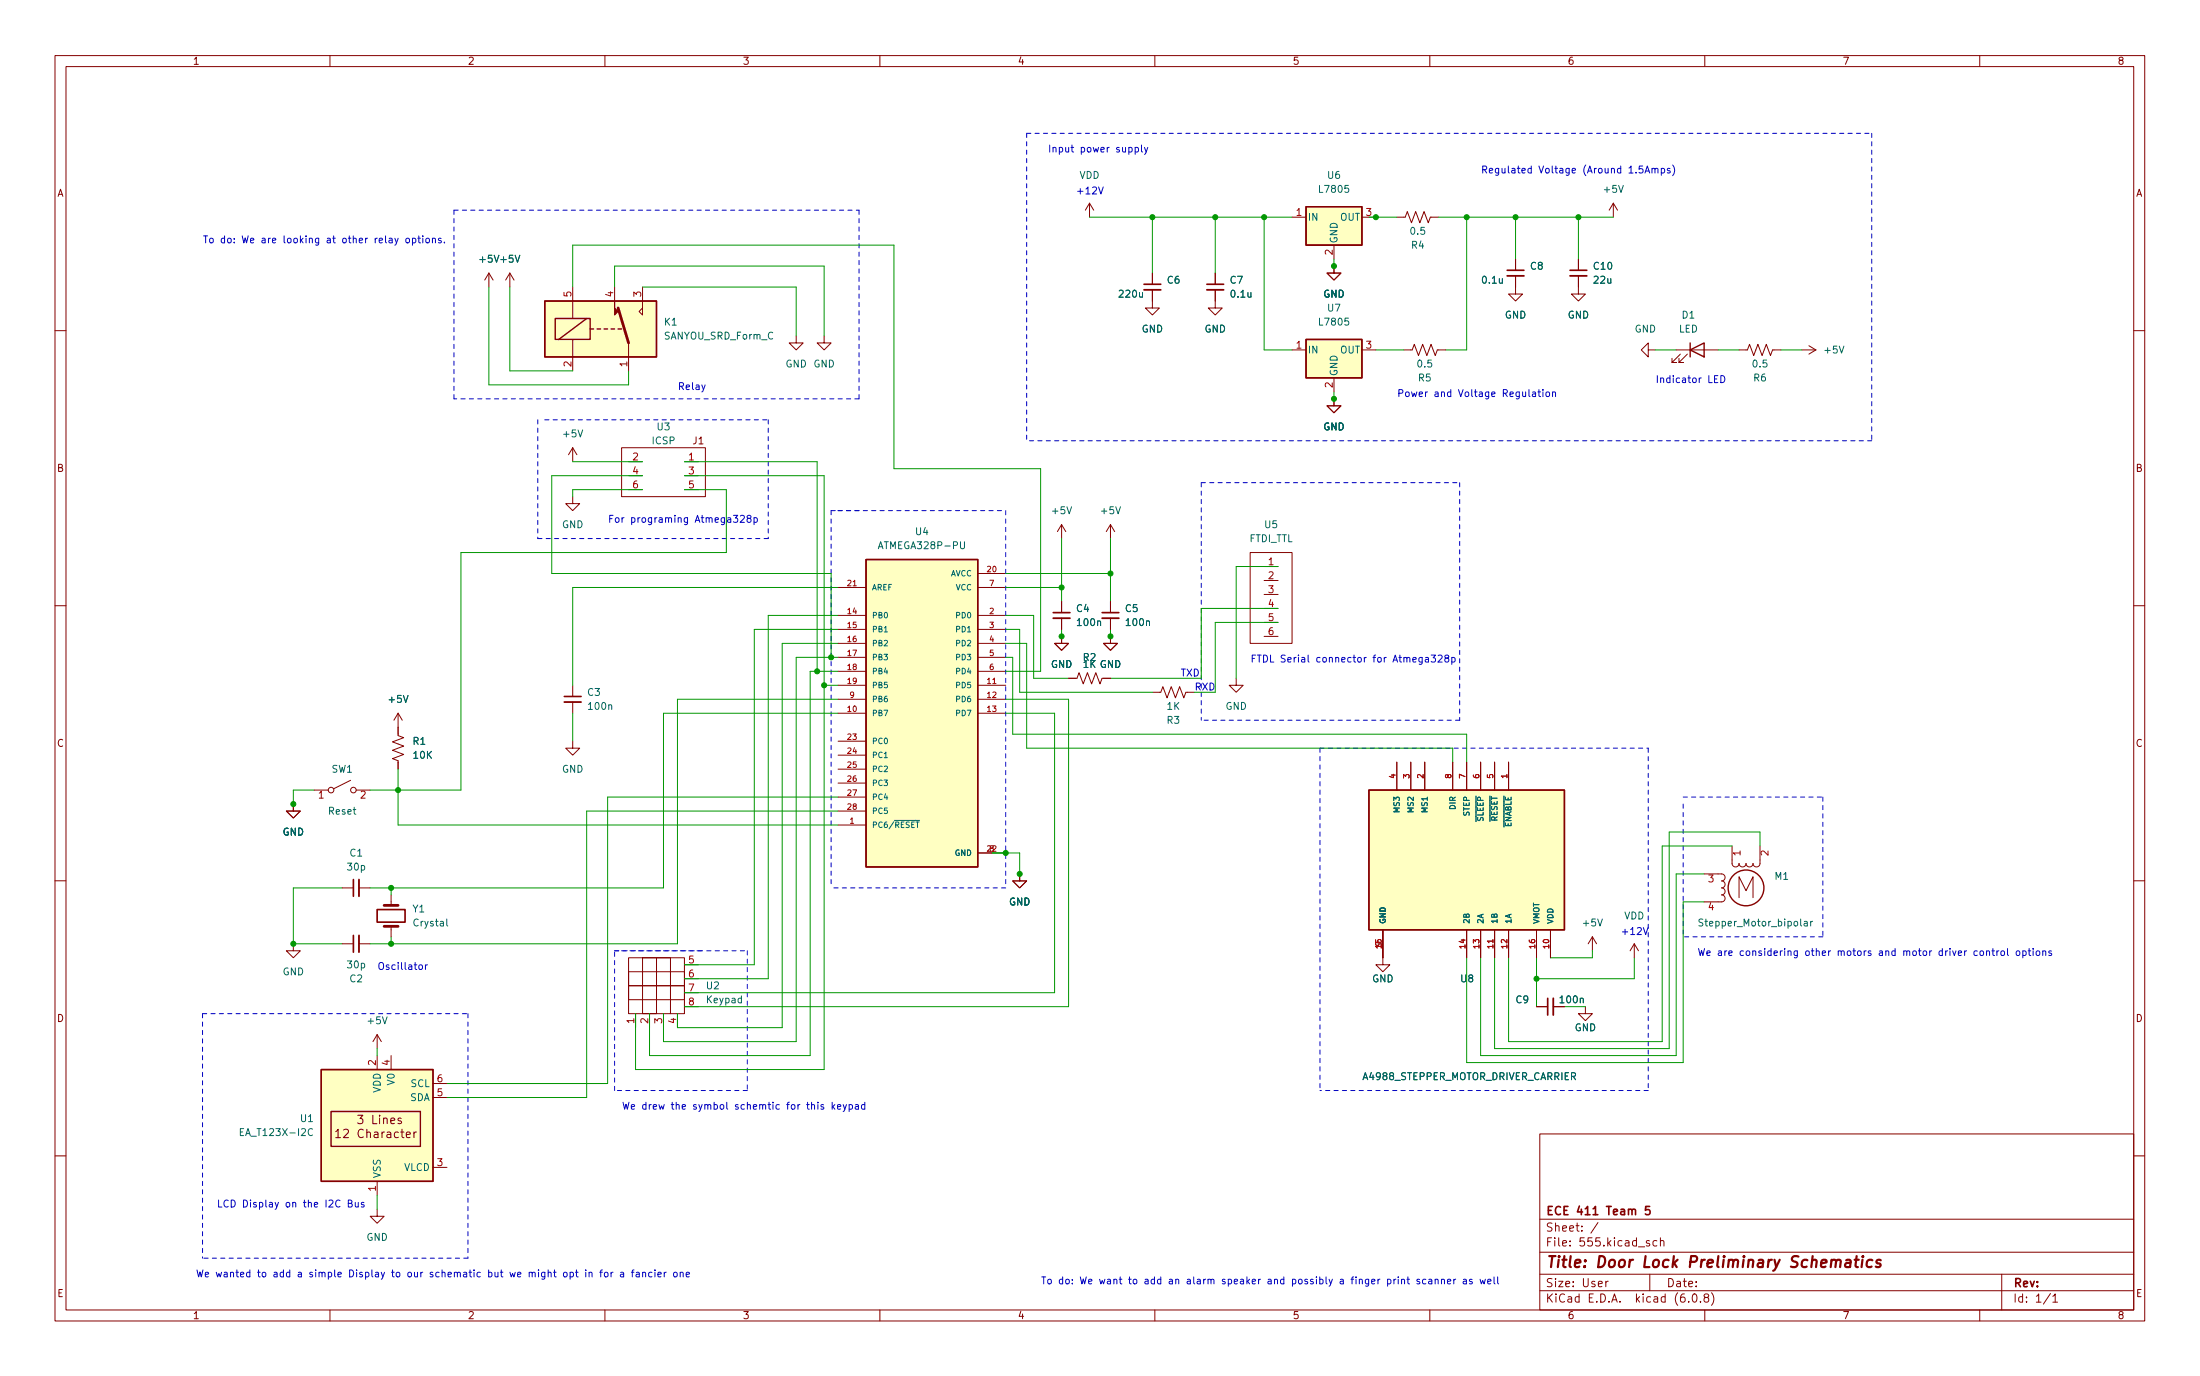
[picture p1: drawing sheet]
<svg xmlns="http://www.w3.org/2000/svg" width="400mm" height="250mm" viewBox="0 0 400 250" stroke-linecap="round" stroke-linejoin="round" font-family="sans-serif">
<g fill="none" stroke="#840000" stroke-width=".18">
<path d="M10 10.1h380v230h-380zM12 12.1h376v226h-376zM60 10.1v2M110 10.1v2M160 10.1v2M210 10.1v2M260 10.1v2M310 10.1v2M360 10.1v2M198.1 36.9l-.7 1.3M198.1 36.9v2.6M198.1 36.9l.8 1.3"/>
<path d="M234.9 39.5h2.6M247.6 39.5h2.6M254 39.5h1.5l.4-1 .8 2 .7-2 .8 2 .8-2 .7 2 .4-1h1.5M293.4 36.9l-.8 1.3M293.4 36.9v2.6M293.4 36.9l.7 1.3M88.9 49.6l-.8 1.3M88.9 49.6v2.6M88.9 49.6l.8 1.3M92.7 49.6l-.8 1.3M92.7 49.6v2.6M92.7 49.6l.8 1.3"/>
<path d="M104.1 52.2v5.7M111.8 52.2v2.5M116.8 52.2v5.1l-.6-.7 .6-.6M209.5 52.7v3.3h1.3l-1.3 1.3-1.2-1.3h1.2M209.5 49.6v2.1M221 52.7v3.3h1.2l-1.2 1.3-1.3-1.3h1.3M221 49.6v2.1M242.6 48.4v1.2h1.2l-1.2 1.3-1.3-1.3h1.3M242.6 44.6v2.5M275.6 50.1v3.3h1.3l-1.3 1.3-1.3-1.3h1.3M275.6 47.1v2M287 50.1v3.3h1.3l-1.3 1.3-1.3-1.3h1.3"/>
<path d="M287 47.1v2M10 60.1h2M104.1 61.7v5.7M114.3 62.3v5.1M144.8 61.1v1.2h1.2l-1.2 1.3-1.3-1.3h1.3M149.9 61.1v1.2h1.2l-1.2 1.3-1.3-1.3h1.3M234.9 63.6h2.6M242.6 72.5v1.3h1.2l-1.2 1.2-1.3-1.2h1.3M242.6 68.7v2.5M247.6 63.6h2.6M255.3 63.6h1.5l.4-1 .7 2 .8-2 .8 2 .7-2 .8 2 .4-1h1.5M299.7 63.6v-1.3l-1.3 1.3 1.3 1.3v-1.3h1.3"/>
<path d="M304.8 63.6h7.6M305.6 64.4l-1.6 1.5h.8h-.8v-.8M306.8 64.4l-1.5 1.5h.8h-.8v-.8M316.2 63.6h1.6l.3-1 .8 2 .8-2 .7 2 .8-2 .7 2 .4-1h1.5M327.7 63.6h2.5M328.9 62.8l1.3 .8M330.2 63.6l-1.3 .8M388 60.1h2M104.1 90.3v1.2h-1.2l1.2 1.3 1.3-1.3h-1.3M104.1 81.4l.8 1.3M104.1 81.4v2.5M104.1 81.4l-.7 1.3"/>
<path d="M113 81.4h15.3v8.9h-15.3zM114.3 83.9h2.5M114.3 86.5h2.5M114.3 89h2.5M124.5 83.9h2.5M124.5 86.5h2.5M124.5 89h2.5M193 95.4l-.7 1.2M193 95.4v2.5M193 95.4l.8 1.2M201.9 95.4l-.7 1.2M201.9 95.4v2.5"/>
<path d="M201.9 95.4l.8 1.2M10 110.1h2M152.4 111.9h5.1M152.4 114.4h5.1M152.4 116.9h5.1M152.4 119.5h5.1M152.4 106.8h5.1M177.8 111.9h5.1M177.8 114.4h5.1M177.8 116.9h5.1M177.8 119.5h5.1M177.8 104.2h5.1"/>
<path d="M177.8 106.8h5.1M193 115.7v1.2h1.3l-1.3 1.3-1.2-1.3h1.2M193 109.3v2.1M193 112.4v2M201.9 115.7v1.2h1.3l-1.3 1.3-1.2-1.3h1.2M201.9 109.3v2.1M201.9 112.4v2M227.3 100.4h7.6v16.5h-7.6zM229.9 103h2.5M229.9 105.5h2.5M229.9 108.1h2.5M229.9 110.6h2.5"/>
<path d="M229.9 113.1h2.5M229.9 115.7h2.5M388 110.1h2M72.4 129.6v4.1l1 .4-2 .8 2 .7-2 .8 2 .7-2 .8 1 .4v1.5M72.4 129.6l-.8 1.3M72.4 129.6l.8 1.3M104.1 134.7v1.3h1.3l-1.3 1.3-1.2-1.3h1.2M104.1 124.6v2M104.1 127.6v2M152.4 129.6h5.1M152.4 124.6h5.1M152.4 127.1h5.1"/>
<path d="M152.4 122h5.1M152.4 134.7h5.1M152.4 137.3h5.1M152.4 139.8h5.1M177.8 129.6h5.1M177.8 124.6h5.1M177.8 127.1h5.1M177.8 122h5.1M194.3 123.3h1.5l.4-1 .8 2 .7-2 .8 2 .8-2 .7 2 .4-1h1.5M209.5 125.8h1.6l.4-1 .7 2.1 .8-2.1 .7 2.1 .8-2.1 .8 2.1 .3-1.1h1.6M224.8 123.3v1.3h1.3l-1.3 1.2-1.3-1.2h1.3M254 138.5v5.1"/>
<path d="M256.5 138.5v5.1M259.1 138.5v5.1M264.2 138.5v5.1M266.7 138.5v5.1M269.2 138.5v5.1M271.8 138.5v5.1M274.3 138.5v5.1M53.3 146.2v1.2h1.3l-1.3 1.3-1.2-1.3h1.2M57.1 143.6h2.6M63.8 141.8l-3.1 1.6M64.8 143.6h2.5M152.4 150h5.1"/>
<path d="M152.4 142.3h5.1M152.4 144.9h5.1M152.4 147.4h5.1M177.8 155h5.1M185.4 158.9v1.2h1.3l-1.3 1.3-1.3-1.3h1.3M309.9 158.9h3.2a.63 .63 0 0 1 .6 .6 .63 .63 0 0 1-.6 .6 .63 .63 0 0 1 .6 .7 .63 .63 0 0 1-.6 .6 .63 .63 0 0 1 .6 .6 .63 .63 0 0 1-.6 .7 .63 .63 0 0 1 .6 .6 .63 .63 0 0 1-.6 .6h-3.2M315 153.8v3.2a.64 .64 0 0 0 .6 .6 .64 .64 0 0 0 .6-.6 .64 .64 0 0 0 .7 .6 .64 .64 0 0 0 .6-.6 .64 .64 0 0 0 .6 .6 .64 .64 0 0 0 .7-.6 .64 .64 0 0 0 .6 .6 .64 .64 0 0 0 .6-.6v-3.2M10 160.1h2M53.3 171.6v1.2h1.3l-1.3 1.3-1.2-1.3h1.2M62.2 161.4h2.1M62.2 171.6h2.1M65.3 161.4h2"/>
<path d="M65.3 171.6h2M71.1 162.7v1.9M71.1 168.4v1.9M114.3 174.1h10.2v10.2h-10.2zM114.3 179.2h10.2v2.5h-10.2zM114.3 176.6h10.2v2.6h-10.2zM116.8 174.1h2.6v10.2h-2.6zM119.4 174.1h2.5v10.2M124.5 175.4h2.5M124.5 177.9h2.5M251.5 169v6.4h1.2l-1.2 1.2-1.3-1.2h1.3M266.7 169v5.1"/>
<path d="M269.2 169v5.1M271.8 169v5.1M274.3 169v5.1M279.4 169v5.1M281.9 169v5.1M289.6 170.3l-.8 1.3M289.6 170.3v2.5M289.6 170.3l.7 1.3M297.2 171.6l-.8 1.2M297.2 171.6v2.5M297.2 171.6l.7 1.2M316.2 163.2v-3.8l1.3 2.5 1.3-2.5v3.8"/>
<path d="M388 160.1h2M68.6 188.1v2.5M68.6 191.9v2.5M68.6 188.1l-.8 1.2M68.6 188.1l.7 1.2M71.1 191.9v2.5M78.7 199.5h2.6M78.7 197h2.6M115.6 184.3v2.5M118.1 184.3v2.5M120.6 184.3v2.5M123.2 184.3v2.5"/>
<path d="M124.5 183h2.5M124.5 180.4h2.5M279.4 183h2M282.4 183h2.1M288.3 183v1.3h1.3l-1.3 1.2-1.3-1.2h1.3M10 210.1h2M68.6 219.8v1.3h1.2l-1.2 1.3-1.3-1.3h1.3M68.6 214.7v2.6M78.7 212.2h2.6M280 206.1h108v32h-108zM388 210.1h2M60 238.1v2"/>
<path d="M110 238.1v2M160 238.1v2M210 238.1v2M260 238.1v2M280 234.6h108M280 231.6h108M280 227.6h108M280 221.6h108M290.6 222.2l-1.3 2M292 232.9v1M292.4 232.9l-.3 .1-.1 .2M299.9 225.6l-.3-.1-.2 .2v.2l.5 .2v.3h-.5"/>
<path d="M300 231.6v3M301.3 225.6l-.4-.1-.3 .3v.4l.1 .2h.6M301.9 225.6l.2-.1 .4 .1 .1 .9M301.9 225v1.5M307.1 236.6v.1M307.9 235.3l.2-.1a.8 .8 0 0 1 .5 .7 .8 .8 0 0 1-.5 .8 1 1 0 0 1-.2-1.4zM309.2 236.6v.1M310 238.1v2M310.1 235.8l-.2-.2v-.3l.2-.1 .5 .1 .1 .2-.1 .2-.6 .2-.1 .2v.5l.2 .1h.3l.3-.3-.1-.4-.2-.2M311.2 235a1.72 1.72 0 0 1 0 2.3M360 238.1v2M364 231.6v6.5"/>
<path d="M372.9 235.1l-1.3 2M373.3 235.6l.4-.4v1.5M373.3 236.7h.8"/>
<circle cx="60.2" cy="143.6" r=".51"/>
<circle cx="64.3" cy="143.6" r=".51"/>
</g>
<path d="M335.7 229.1l.2-.1 .6 .1-.1 1.2M336.5 229.5l-.7 .1a.4 .4 0 0 0-.3 .3 .4 .4 0 0 0 .2 .4l.7-.1M337.2 229h.8M337.6 228.3l-.2 1.7 .1 .2 .3 .1M338.7 229l-.2 1.3M338.8 228.3l-.1 .1v.1l.1-.1v-.1l-.1 .2M340.5 229.1a.66 .66 0 0 0-1 .3l-.1 .5 .2 .3 .1 .1 .6-.1M342 229.1a.49 .49 0 0 0-.8 .3l.1 .2 .6 .2 .1 .1-.3 .4-.6-.1" fill="none" stroke="#840000" stroke-width=".4"/>
<path d="M208 51.7h3.1M219.5 51.7h3M274.1 49.1h3M285.5 49.1h3M191.5 111.4h3.1M200.4 111.4h3.1M102.6 126.6h3.1M64.3 159.9v3M64.3 170v3.1M68.6 165.3h5.1v2.3h-5.1zM281.4 181.5v3M300 219.3h-.7l-.1 .7 .2-.1h.5l.2 .3-.1 .5-.2 .1-.6-.1" fill="none" stroke="#840000" stroke-width=".3"/>
<g fill="#ffffc2" stroke="#ffffc2" stroke-width=".18">
<path d="M237.5 61.7h10.1v7h-10.1z"/>
<path d="M237.5 37.6h10.1v7h-10.1z"/>
<path d="M248.9 143.6h35.6v25.4h-35.6z"/>
<path d="M58.4 194.4h20.3v20.3h-20.3z"/>
<path d="M99.1 54.7h20.3v10.2h-20.3z"/>
<path d="M157.5 101.7h20.3v55.9h-20.3z"/>
</g>
<g fill="none" stroke="#840000" stroke-width=".25">
<path d="M237.5 37.6h10.1v7h-10.1zM99.1 54.7h20.3v10.2h-20.3zM101 57.9h6.3v3.8h-6.3zM106.7 57.9l-5.1 3.8M107.3 59.8h.6M108.6 59.8h.6M109.9 59.8h.6M111.1 59.8h.7M112.4 59.8h.6M237.5 61.7h10.1v7h-10.1zM307.3 63.6l2.6-1.3v2.6zM307.3 62.3v2.6"/>
<path d="M157.5 101.7h20.3v55.9h-20.3zM248.9 143.6h35.6v25.4h-35.6zM58.4 194.4h20.3v20.3h-20.3zM60.2 202h16.3v6.4h-16.3z"/>
<circle cx="317.5" cy="161.4" r="3.3"/>
</g>
<path d="M174.7 98.5v1l.2 .2h.2l.3-.2v-1M81.2 167.1v1l.2 .2M309.7 167.1h-.5l-.2 .1v.3l.5 .3 .2 .3-.3 .2h-.5M328.1 167.5h.5v.8M328.6 167.8h-.4l-.2 .2 .2 .3h.4M329.3 167.5v.8M329.6 167.5l-.3 .2M43.7 205.8h.4M44.3 205.2h-.6v1.2h.6M56.8 205.3a.6 .6 0 0 0-.8 .4 .6 .6 0 0 0 .6 .7l.2-.1" fill="none" stroke="#006464" stroke-width=".18"/>
<path d="M208 52.7h3.1M219.5 52.7h3M274.1 50.1h3M285.5 50.1h3M191.5 112.4h3.1M200.4 112.4h3.1M102.6 127.6h3.1M65.3 159.9v3M65.3 170v3.1M282.4 181.5v3" fill="none" stroke="#840000" stroke-width=".33"/>
<path d="M61 205.7l.5-.4v1.5M61 206.8h.9M72.9 203.3l-.3-.1-.2 .3v.2l.5 .1v.4h-.5M75.3 205.8v1M75.7 205.8h-.3l-.1 .3" fill="none" stroke="#840000" stroke-width=".19"/>
<path d="M112.4 56l1.9 6.3M69.8 168.4h2.6M69.8 164.6h2.6" fill="none" stroke="#840000" stroke-width=".51"/>
<path d="M111.8 54.7v1.3l.6 .6-.6 .7z" fill="#840000" stroke="#840000" stroke-width=".18"/>
<g fill="none" stroke="#0000c2" stroke-width=".18">
<path d="M199.8 34l.4 1.3 .4-1.3M206.4 26.9l.4-.1 .2 .2-.1 .6h-.5M206.4 26.8v1.3M207.6 26.4v1.1l.2 .1M208.1 26.8l.3 .8M208.7 26.8l-.4 1.1-.2 .2M299.1 31.4l.5-1.2 .4 1.2M299.3 31.1h.6M300.4 30.7l.2-.1 .3 .1v.7M300.4 30.6v.8M300.9 30.8l.2-.2 .3 .1 .1 .7M302.1 30.7l.4-.1 .2 .2-.1 .6h-.5"/>
<path d="M302.1 30.6v1.3M303.7 30.7l-.3-.1-.2 .2v.2l.5 .1v.3h-.5M304.1 30a1.46 1.46 0 0 1 0 1.9M71.8 43.3l.3 .8M72.4 43.3l-.4 1.1-.2 .2M73.9 43.4l.3-.1 .3 .2v.4l-.3 .2h-.3l-.1-.2zM75 43.4l.4-.1 .2 .2-.1 .6h-.5M75 43.3v1.3M76 43.3h.5M76.2 42.9v1.1l.3 .1M76.9 42.9v.1M76.9 43.3v.8"/>
<path d="M77.5 43.4l.3-.1 .3 .2v.4l-.3 .2h-.3l-.1-.2zM78.6 43.4l.2-.1 .3 .1 .1 .7M78.6 43.3v.8M80.2 43.4l-.3-.1-.2 .2 .1 .2 .4 .1v.3h-.5M80.8 44v.1M278.7 71.3h.5v.8M279.2 71.5l-.4 .1-.2 .2 .2 .3 .4-.1M279.7 71.2h.4M279.8 70.8v1.1l.3 .2M280.6 70.8v.1M280.6 71.2v.9M281.2 71.3l.3-.1 .3 .3v.3l-.3 .3-.3-.1-.1-.2z"/>
<path d="M282.3 71.4l.2-.2 .3 .1 .1 .8M282.3 71.2v.9M312.4 68.3h-.6v1.2h.6M312.9 68.3a.64 .64 0 0 1 .8 .6 .64 .64 0 0 1-.8 .6zM133.4 93.7h.8l-.5 .5 .4 .1v.5l-.2 .1-.5-.1M134.6 93.8l.5-.1 .3 .3-.8 .9h.8M136.1 94.2l-.3-.2 .1-.2 .2-.1h.4v.4l-.5 .2-.2 .2v.2l.3 .2h.2l.3-.2-.1-.4-.2-.1M137.1 94.2l.4-.1 .2 .2-.1 .6h-.5M137.1 94.1v1.3M259.2 119.6h.5l.1 .7M259.8 119.8l-.5 .1-.1 .1 .1 .3h.5M260.2 119.1h.8l-.4 .5 .4 .1v.5l-.2 .1-.6-.1"/>
<path d="M261.5 119.2l.5-.1 .2 .3-.7 .9h.7M263 119.6l-.3-.2 .1-.2 .2-.1h.3l.1 .4-.6 .2-.1 .2v.2l.3 .2h.3l.1-.2v-.4l-.2-.1M264 119.6l.4-.1 .2 .2-.1 .6h-.5M264 119.5v1.3M76.3 175.4h.3l.2 .2v.4l-.2 .2h-.3l-.1-.2zM77.4 175.4v.8M77.7 175.4l-.3 .2M298.8 168.6l.5 1.3 .4-1.3M360.1 173l.2-.2 .3 .2 .1 .4-.1 .2-.3 .1-.2-.1zM361.2 173l.2-.2 .3 .1 .1 .8M361.2 172.8v.9M362.2 172.8h.5"/>
<path d="M362.4 172.4v1.1l.3 .2M363.1 172.8v.9M363.5 172.8l-.4 .3M363.9 173l.2-.2 .3 .2 .1 .4-.1 .2-.3 .1-.2-.1zM365 172.4v1.1l.2 .2M366.7 173l.2-.2 .3 .2 .1 .4-.1 .2-.3 .1-.2-.1zM367.8 172.9l.4-.1 .2 .3-.1 .5h-.5M367.8 172.8v1.3M368.8 172.8h.5M369 172.4v1.1l.3 .2M369.7 172.4v.1M369.7 172.8v.9"/>
<path d="M370.3 173l.2-.2 .4 .2v.4l-.1 .2-.3 .1-.2-.1zM371.5 173l.1-.2 .3 .1 .1 .8M371.5 172.8v.9M373 172.9l-.3-.1-.2 .2 .1 .2 .4 .1v.3h-.5M63.3 218.7h.6l.1-.2-.1-.2-.6-.2v1.3h.5l.2-.1 .1-.3-.3-.3M64.6 218.6l.1 .7 .3 .1 .1-.1M65.1 218.6v.8M66.2 218.6h-.3l-.2 .1 .1 .2 .4 .1v.3h-.5M149.8 200.8h-.3l-.2 .2v.1l.5 .2v.3h-.5M151.3 200.4v1.2M151.4 201.1l.4 .5M151.8 200.8l-.5 .5"/>
<path d="M152.3 201.2l.6-.1-.1-.3h-.3l-.2 .2 .1 .6h.4M153.3 200.8l.3 .8M153.9 200.8l-.4 1.1-.2 .2M154.4 200.8h.4l.2 .2-.1 .6h-.5M154.4 200.8v1.3M155.6 200.8h.4l.1 .8M156.1 201.1h-.4l-.2 .2 .2 .3h.4M157.3 200.8h-.4l-.3 .2 .2 .6h.5M157.3 200.4v1.2M106.5 230.8v.2M106.5 231.3v.8M107.1 231.4l.2-.1h.3l.1 .8"/>
<path d="M107.1 231.3v.8M109.1 231.3h.4M109.5 230.8l-.3 .2v1.1M110 231.3h.3l.3 .2v.4l-.3 .2-.3-.1-.1-.1zM111.1 231.3v.8M111.5 231.3l-.4 .2M112.9 231.3h.4l.1 .8M113.4 231.6h-.4l-.2 .2 .2 .3 .4-.1M114.8 231.3h.5M115.3 230.8l-.3 .2v1.1M115.7 231.3h.5l.1 .8M116.3 231.6h-.5l-.2 .2 .2 .3 .5-.1"/>
<path d="M116.9 231.4l.1-.1h.3l.1 .8M116.9 231.3v.8M118.5 231.3h-.3l-.3 .2 .2 .5h.4M119.1 230.8v.2M119.1 231.3v.8M119.6 231.7l.6-.1v-.3h-.4l-.2 .1 .1 .6h.5M120.8 231.3v.8M121.1 231.3l-.3 .2M122.6 231.3h.3l.2 .2v.4l-.2 .2-.3-.1-.1-.1zM123.7 231.4l.2-.1h.3v.8M123.7 231.3v.8M124.8 231.7l.6-.1-.1-.3h-.3l-.2 .1v.6h.5"/>
<path d="M254.9 232.7l.1-.2 .3 .1 .1 .8M255.8 232.5h.5M256 232.1v1.1l.3 .2M258.1 232.6l-.3-.1-.2 .2 .1 .2 .4 .1v.3h-.5M259.3 232.6l-.4-.1-.2 .3 .1 .5h.5M259.8 232.6h.5l.1 .8M260.4 232.8l-.5 .1-.1 .2 .1 .3 .5-.1M261 232.7l.2-.2 .3 .1v.8M261 232.5v.9M262.1 232.7l.2-.2 .3 .1 .1 .8M262.1 232.5v.9M263.2 233l.6-.2v-.2l-.4-.1-.2 .2 .1 .6h.5"/>
<path d="M264.4 232.5v.9M264.7 232.5l-.3 .3M266.1 232.6h.5l.1 .8M266.7 232.8l-.5 .1-.2 .2 .2 .3 .5-.1M267.7 232.6l-.3-.1-.2 .2 .1 .2 .4 .1v.3h-.5M269.1 232.5l.3 .9 .2-.6 .3 .6 .2-.9M270.5 233l.6-.2v-.2l-.4-.1-.2 .2 .1 .6h.5M271.7 232.1v1.1l.2 .2M272.3 232.1v1.1l.2 .2"/>
</g>
<g fill="none" stroke="#0000c2" stroke-width=".18" stroke-dasharray=".8 .8">
<path d="M82.5 38.2v34.3M82.5 38.2h73.7M156.2 38.2v34.3M186.7 24.2v55.9M186.7 24.2h153.7M340.4 24.2v55.9M97.8 76.3v21.6M99.1 76.3h40.6M139.7 76.3v21.6M156.2 72.5h-73.7M139.7 97.9h-41.9M151.1 92.8h1.3"/>
<path d="M151.1 92.8v68.6M152.4 92.8h3.8M152.4 92.8h30.5M182.9 92.8v68.6M218.4 87.7v43.2M218.4 87.7h47M265.4 87.7v43.2M340.4 80.1h-153.7M240 136v62.2M240 136h59.7M265.4 130.9h-47M299.7 136v62.2"/>
<path d="M306.1 144.9h25.4M306.1 146.2v24.1M331.5 144.9v25.4M111.8 172.8h1.2M111.8 172.8h24.1M113 172.8h15.3M135.9 172.8v25.4M182.9 161.4h-31.8M331.5 170.3h-25.4M36.8 184.3v44.4M36.8 184.3h48.3M85.1 184.3v44.4"/>
<path d="M111.8 198.2v-25.4M135.9 198.2h-24.1M299.7 198.2h-59.7M85.1 228.7h-48.3"/>
</g>
<g fill="none" stroke="#009600" stroke-width=".18">
<path d="M198.1 39.5h36.8M209.5 39.5v10.1M221 39.5v10.1M229.9 39.5v24.1h5M248.9 39.5h5.1M261.6 39.5h31.8M266.7 39.5v24.1h-3.8M275.6 39.5v7.6M287 39.5v7.6M88.9 52.2v17.8h25.4v-2.6M92.7 52.2v15.2h11.4M104.1 52.2v-7.6h58.5v40.6h26.6v36.8h-6.3"/>
<path d="M111.8 52.2v-3.8h38.1v12.7M116.8 52.2h28v8.9M242.6 47.1v1.3M242.6 71.2v1.3M250.2 63.6h5.1M301 63.6h3.8M312.4 63.6h3.8M323.8 63.6h3.9M104.1 83.9h12.7M116.8 89h-12.7v1.3M116.8 86.5h-16.5v17.7h50.8v15.3M124.5 89h7.6v11.4h-48.3v43.2h-16.5"/>
<path d="M124.5 83.9h24.1v38.1M124.5 86.5h25.4v107.9h-34.3v-10.1M193 97.9v11.4M201.9 97.9v11.4M152.4 119.5h-7.6v69.8h-24.2v-5M152.4 106.8h-48.3v17.8M152.4 111.9h-12.7v66h-15.2M152.4 114.4h-15.2v61h-12.7M152.4 116.9h-10.2v69.9h-19v-2.5M182.9 119.5h1.2v14h82.6v5M182.9 116.9h3.8v19.1h77.5v2.5M182.9 114.4h2.5v11.4h24.1"/>
<path d="M182.9 111.9h5.1v11.4h6.3M182.9 106.8h10.1M182.9 104.2h19M193 114.4v1.3M201.9 114.4v1.3M232.4 110.6h-14v12.7h-16.5M232.4 113.1h-11.4v12.7h-3.8M232.4 103h-7.6v20.3M72.4 139.8v10.2h80M104.1 129.6v5.1M149.9 124.6h2.5M152.4 129.6h-31.8v31.8h-53.3"/>
<path d="M152.4 127.1h-29.2v44.5h-55.9M152.4 122h-5.1v69.9h-29.2v-7.6M182.9 129.6h8.9v50.8h-67.3M182.9 127.1h11.4v55.9h-69.8M57.1 143.6h-3.8v2.6M152.4 144.9h-41.9v52.1h-29.2M152.4 147.4h-45.7v52.1h-25.4M180.3 155h5.1v3.9M309.9 158.9h-5.1v33h-35.6v-17.8M315 153.8h-12.7v35.5h-28v-15.2M320 153.8v-2.6h-16.5v39.4h-31.7v-16.5M62.2 161.4h-8.9v10.2h8.9"/>
<path d="M71.1 161.4v1.3M71.1 170.3v1.3M279.4 174.1v8.9M289.6 172.8v1.3h-7.7M297.2 174.1v3.8h-17.8M309.9 163.9h-3.8v29.2h-39.4v-19M68.6 190.6v1.3M284.5 183h3.8M68.6 217.3v2.5"/>
</g>
<g fill="#009600" stroke="#009600" stroke-width=".18">
<circle cx="151.1" cy="119.5" r=".46"/>
<circle cx="148.6" cy="122" r=".46"/>
<circle cx="149.9" cy="124.6" r=".46"/>
<circle cx="185.4" cy="158.9" r=".46"/>
<circle cx="182.9" cy="155" r=".46"/>
<circle cx="193" cy="115.7" r=".46"/>
<circle cx="201.9" cy="115.7" r=".46"/>
<circle cx="201.9" cy="104.2" r=".46"/>
<circle cx="72.4" cy="143.6" r=".46"/>
<circle cx="53.3" cy="146.2" r=".46"/>
<circle cx="53.3" cy="171.6" r=".46"/>
<circle cx="71.1" cy="171.6" r=".46"/>
<circle cx="71.1" cy="161.4" r=".46"/>
<circle cx="193" cy="106.8" r=".46"/>
<circle cx="279.4" cy="177.9" r=".46"/>
<circle cx="275.6" cy="39.5" r=".46"/>
<circle cx="242.6" cy="72.5" r=".46"/>
<circle cx="229.9" cy="39.5" r=".46"/>
<circle cx="221" cy="39.5" r=".46"/>
<circle cx="209.5" cy="39.5" r=".46"/>
<circle cx="242.6" cy="48.4" r=".46"/>
<circle cx="250.2" cy="39.5" r=".46"/>
<circle cx="287" cy="39.5" r=".46"/>
<circle cx="266.7" cy="39.5" r=".46"/>
</g>
<text font-size="2.8" fill="#840000" x="281" y="230.4">Title: Door Lock Preliminary Schematics</text>
<g font-size="2.1" fill="#840000">
<text x="61.9" y="206.9">12 Character</text>
<text x="65.4" y="204.3">3 Lines</text>
<text x="281" y="220.9">ECE 411 Team 5</text>
<text x="281" y="226.6">File: 555.kicad_sch</text>
<text x="281" y="223.9">Sheet: /</text>
<text x="281" y="234">Size: User</text>
<text x="303" y="234">Date:</text>
<text x="366" y="234">Rev:</text>
<text x="281" y="236.8">KiCad E.D.A. kicad (6.0.8)</text>
<text x="366" y="236.8">Id: 1/1</text>
</g>
<g font-size="1.8" fill="#840000">
<text x="35" y="11.8">1</text>
<text x="85" y="11.8">2</text>
<text x="135" y="11.8">3</text>
<text x="185" y="11.8">4</text>
<text x="235" y="11.8">5</text>
<text x="285" y="11.8">6</text>
<text x="335" y="11.8">7</text>
<text x="385" y="11.8">8</text>
<text x="10.3" y="35.8">A</text>
<text x="388.3" y="35.8">A</text>
<text x="126" y="80.8">J1</text>
<text x="10.3" y="85.8">B</text>
<text x="388.3" y="85.8">B</text>
<text x="10.3" y="135.8">C</text>
<text x="388.3" y="135.8">C</text>
<text x="10.3" y="185.8">D</text>
<text x="388.3" y="185.8">D</text>
<text x="10.4" y="235.8">E</text>
<text x="35" y="239.8">1</text>
<text x="85" y="239.8">2</text>
<text x="135" y="239.8">3</text>
<text x="185" y="239.8">4</text>
<text x="235" y="239.8">5</text>
<text x="285" y="239.8">6</text>
<text x="335" y="239.8">7</text>
<text x="385" y="239.8">8</text>
<text x="388.4" y="235.8">E</text>
</g>
<g font-size="1.8" fill="#0000c2">
<text x="190.5" y="27.7">Input power supply</text>
<text x="195.6" y="35.3">+12V</text>
<text x="269.2" y="31.5">Regulated Voltage (Around 1.5Amps)</text>
<text x="36.8" y="44.2">To do: We are looking at other relay options.</text>
<text x="123.2" y="70.9">Relay</text>
<text x="301" y="69.6">Indicator LED</text>
<text x="254" y="72.1">Power and Voltage Regulation</text>
<text x="110.5" y="95">For programing Atmega328p</text>
<text x="214.6" y="122.9">TXD</text>
<text x="217.2" y="125.5">RXD</text>
<text x="227.3" y="120.4">FTDL Serial connector for Atmega328p</text>
<text x="294.6" y="169.9">+12V</text>
<text x="308.6" y="173.7">We are considering other motors and motor driver control options</text>
<text x="68.6" y="176.3">Oscillator</text>
<text x="113" y="201.7">We drew the symbol schemtic for this keypad</text>
<text x="39.4" y="219.5">LCD Display on the I2C Bus</text>
<text x="35.6" y="232.2">We wanted to add a simple Display to our schematic but we might opt in for a fancier one</text>
<text x="189.2" y="233.4">To do: We want to add an alarm speaker and possibly a finger print scanner as well</text>
</g>
<g font-size="1.8" fill="#006464">
<text x="196.3" y="32.5">VDD</text>
<text x="240.1" y="35">L7805</text>
<text x="241.4" y="32.5">U6</text>
<text x="291.8" y="35">+5V</text>
<text x="237.7" y="40.1">IN</text>
<text x="243.7" y="40.1">OUT</text>
<text x="87.3" y="47.7">+5V +5V</text>
<text x="243.2" y="44.3" transform="rotate(-90 243.2 44.3)">GND</text>
<text x="256.6" y="42.7">0.5</text>
<text x="256.7" y="45.2">R4</text>
<text x="212.3" y="51.5">C6</text>
<text x="223.7" y="51.5">C7</text>
<text x="269.6" y="51.5">0.1u</text>
<text x="278.3" y="49">C8</text>
<text x="289.9" y="49">C10</text>
<text x="289.9" y="51.5">22u</text>
<text x="120.8" y="59.2">K1</text>
<text x="203.7" y="54.1">220u</text>
<text x="223.9" y="54.1">0.1u</text>
<text x="240.1" y="59.2">L7805</text>
<text x="240.6" y="54.1">GND</text>
<text x="241.4" y="56.6">U7</text>
<text x="273.6" y="57.9">GND</text>
<text x="285.1" y="57.9">GND</text>
<text x="305.9" y="57.9">D1</text>
<text x="120.8" y="61.7">SANYOU_SRD_Form_C</text>
<text x="207.6" y="60.4">GND</text>
<text x="219" y="60.4">GND</text>
<text x="237.7" y="64.2">IN</text>
<text x="243.7" y="64.2">OUT</text>
<text x="297.2" y="60.4">GND</text>
<text x="305.3" y="60.4">LED</text>
<text x="331.9" y="64.2">+5V</text>
<text x="142.8" y="66.8">GND GND</text>
<text x="243.2" y="68.4" transform="rotate(-90 243.2 68.4)">GND</text>
<text x="257.9" y="66.8">0.5</text>
<text x="257.9" y="69.3">R5</text>
<text x="318.8" y="66.8">0.5</text>
<text x="318.9" y="69.3">R6</text>
<text x="102.5" y="79.5">+5V</text>
<text x="118.6" y="80.8">ICSP</text>
<text x="119.5" y="78.2">U3</text>
<text x="240.6" y="78.2">GND</text>
<text x="102.2" y="96">GND</text>
<text x="191.4" y="93.5">+5V</text>
<text x="200.3" y="93.5">+5V</text>
<text x="230" y="96">U5</text>
<text x="160.2" y="99.8">ATMEGA328P-PU</text>
<text x="166.5" y="97.3">U4</text>
<text x="227.1" y="98.5">FTDI_TTL</text>
<text x="195.8" y="111.2">C4</text>
<text x="196" y="113.8">100n</text>
<text x="204.7" y="111.2">C5</text>
<text x="204.9" y="113.8">100n</text>
<text x="191.1" y="121.4">GND</text>
<text x="197" y="120.1">R2</text>
<text x="197" y="121.4">1K GND</text>
<text x="70.8" y="127.7">+5V</text>
<text x="106.9" y="126.5">C3</text>
<text x="107.1" y="129">100n</text>
<text x="212.2" y="131.6">R3</text>
<text x="212.2" y="129">1K</text>
<text x="222.8" y="129">GND</text>
<text x="75.1" y="135.4">R1</text>
<text x="75.2" y="137.9">10K</text>
<text x="60.3" y="140.4">SW1</text>
<text x="102.2" y="140.4">GND</text>
<text x="59.8" y="148.1">Reset</text>
<text x="51.4" y="151.9">GND</text>
<text x="63.6" y="155.7">C1</text>
<text x="63.3" y="158.2">30p</text>
<text x="322.8" y="159.9">M1</text>
<text x="75.1" y="165.8">Y1</text>
<text x="183.5" y="164.6">GND</text>
<text x="295.3" y="167.1">VDD</text>
<text x="75.3" y="168.4">Crystal</text>
<text x="288" y="168.4">+5V</text>
<text x="309.5" y="168.4">Stepper_Motor_bipolar</text>
<text x="51.4" y="177.3">GND</text>
<text x="63.2" y="176">30p</text>
<text x="63.6" y="178.5">C2</text>
<text x="128.5" y="179.8">U2</text>
<text x="249.5" y="178.5">GND</text>
<text x="265.6" y="178.5">U8</text>
<text x="128.5" y="182.4">Keypad</text>
<text x="275.7" y="182.4">C9</text>
<text x="283.8" y="182.4">100n</text>
<text x="67" y="186.2">+5V</text>
<text x="286.3" y="187.4">GND</text>
<text x="71.8" y="197.1" transform="rotate(-90 71.8 197.1)">V0</text>
<text x="74.7" y="197.6">SCL</text>
<text x="247.9" y="196.3">A4988_STEPPER_MOTOR_DRIVER_CARRIER</text>
<text x="54.7" y="203.9">U1</text>
<text x="69.2" y="198.7" transform="rotate(-90 69.2 198.7)">VDD</text>
<text x="74.5" y="200.1">SDA</text>
<text x="44.2" y="206.5">EA_T123X-I2C</text>
<text x="69.2" y="214.2" transform="rotate(-90 69.2 214.2)">VSS</text>
<text x="73.4" y="212.8">VLCD</text>
<text x="66.6" y="225.5">GND</text>
</g>
<g font-size="1.8" fill="#a90000">
<text x="235.7" y="39.2">1</text>
<text x="248.4" y="39.2">3</text>
<text x="242.3" y="46.3" transform="rotate(-90 242.3 46.3)">2</text>
<text x="103.9" y="53.9" transform="rotate(-90 103.9 53.9)">5</text>
<text x="111.5" y="53.9" transform="rotate(-90 111.5 53.9)">4</text>
<text x="116.6" y="53.9" transform="rotate(-90 116.6 53.9)">3</text>
<text x="235.7" y="63.4">1</text>
<text x="248.4" y="63.4">3</text>
<text x="103.9" y="66.6" transform="rotate(-90 103.9 66.6)">2</text>
<text x="114" y="66.6" transform="rotate(-90 114 66.6)">1</text>
<text x="242.3" y="70.4" transform="rotate(-90 242.3 70.4)">2</text>
<text x="115.1" y="83.7">2</text>
<text x="125.2" y="83.7">1</text>
<text x="115.1" y="86.2">4</text>
<text x="115.1" y="88.8">6</text>
<text x="125.2" y="86.2">3</text>
<text x="125.2" y="88.8">5</text>
<text x="230.6" y="102.7">1</text>
<text x="230.6" y="105.3">2</text>
<text x="230.6" y="107.8">3</text>
<text x="230.6" y="110.3">4</text>
<text x="230.6" y="112.9">5</text>
<text x="230.6" y="115.4">6</text>
<text x="57.9" y="145.1">1</text>
<text x="65.5" y="145.1">2</text>
<text x="316.5" y="155.5" transform="rotate(-90 316.5 155.5)">1</text>
<text x="321.6" y="155.5" transform="rotate(-90 321.6 155.5)">2</text>
<text x="310.7" y="160.4">3</text>
<text x="310.7" y="165.5">4</text>
<text x="125.2" y="175.1">5</text>
<text x="125.2" y="177.7">6</text>
<text x="125.2" y="180.2">7</text>
<text x="125.2" y="182.7">8</text>
<text x="115.3" y="186" transform="rotate(-90 115.3 186)">1</text>
<text x="117.9" y="186" transform="rotate(-90 117.9 186)">2</text>
<text x="120.4" y="186" transform="rotate(-90 120.4 186)">3</text>
<text x="122.9" y="186" transform="rotate(-90 122.9 186)">4</text>
<text x="68.3" y="193.6" transform="rotate(-90 68.3 193.6)">2</text>
<text x="70.9" y="193.6" transform="rotate(-90 70.9 193.6)">4</text>
<text x="79.5" y="196.7">6</text>
<text x="79.5" y="199.2">5</text>
<text x="79.5" y="211.9">3</text>
<text x="68.3" y="216.5" transform="rotate(-90 68.3 216.5)">1</text>
</g>
<g font-size="1.4" fill="#a90000">
<text x="154.2" y="106.5">21</text>
<text x="179.6" y="104">20</text>
<text x="179.9" y="106.5">7</text>
<text x="154.2" y="111.6">14</text>
<text x="179.9" y="111.6">2</text>
<text x="154.2" y="114.2">15</text>
<text x="154.2" y="116.7">16</text>
<text x="154.2" y="119.2">17</text>
<text x="179.9" y="114.2">3</text>
<text x="179.9" y="116.7">4</text>
<text x="179.9" y="119.2">5</text>
<text x="154.2" y="121.8">18</text>
<text x="154.2" y="124.3">19</text>
<text x="179.6" y="124.3">11</text>
<text x="179.9" y="121.8">6</text>
<text x="154.2" y="129.4">10</text>
<text x="154.5" y="126.9">9</text>
<text x="179.6" y="126.9">12</text>
<text x="179.6" y="129.4">13</text>
<text x="154.2" y="134.5">23</text>
<text x="154.2" y="137">24</text>
<text x="154.2" y="139.6">25</text>
<text x="154.2" y="142.1">26</text>
<text x="253.7" y="141.5" transform="rotate(-90 253.7 141.5)">4</text>
<text x="256.3" y="141.5" transform="rotate(-90 256.3 141.5)">3</text>
<text x="258.8" y="141.5" transform="rotate(-90 258.8 141.5)">2</text>
<text x="263.9" y="141.5" transform="rotate(-90 263.9 141.5)">8</text>
<text x="266.4" y="141.5" transform="rotate(-90 266.4 141.5)">7</text>
<text x="269" y="141.5" transform="rotate(-90 269 141.5)">6</text>
<text x="271.5" y="141.5" transform="rotate(-90 271.5 141.5)">5</text>
<text x="274.1" y="141.5" transform="rotate(-90 274.1 141.5)">1</text>
<text x="154.2" y="144.6">27</text>
<text x="154.2" y="147.2">28</text>
<text x="154.5" y="149.7">1</text>
<text x="179.9" y="154.8">8</text>
<text x="251.2" y="172" transform="rotate(-90 251.2 172)">9</text>
<text x="266.4" y="172.3" transform="rotate(-90 266.4 172.3)">14</text>
<text x="269" y="172.3" transform="rotate(-90 269 172.3)">13</text>
<text x="271.5" y="172.3" transform="rotate(-90 271.5 172.3)">11</text>
<text x="274.1" y="172.3" transform="rotate(-90 274.1 172.3)">12</text>
<text x="279.1" y="172.3" transform="rotate(-90 279.1 172.3)">16</text>
<text x="281.7" y="172.3" transform="rotate(-90 281.7 172.3)">10</text>
</g>
<g font-size="1.4" fill="#006464">
<text x="158.5" y="107.3">AREF</text>
<text x="172.8" y="104.8">AVCC</text>
<text x="173.8" y="107.3">VCC</text>
<text x="158.5" y="112.4">PB0</text>
<text x="174" y="112.4">PD0</text>
<text x="158.5" y="114.9">PB1</text>
<text x="158.5" y="117.5">PB2</text>
<text x="158.5" y="120">PB3</text>
<text x="174" y="114.9">PD1</text>
<text x="174" y="117.5">PD2</text>
<text x="174" y="120">PD3</text>
<text x="158.5" y="122.5">PB4</text>
<text x="158.5" y="125.1">PB5</text>
<text x="174" y="125.1">PD5</text>
<text x="174" y="122.5">PD4</text>
<text x="158.5" y="130.2">PB7</text>
<text x="158.5" y="127.6">PB6</text>
<text x="174" y="127.6">PD6</text>
<text x="174" y="130.2">PD7</text>
<text x="158.5" y="135.2">PC0</text>
<text x="158.5" y="137.8">PC1</text>
<text x="158.5" y="140.3">PC2</text>
<text x="158.5" y="142.9">PC3</text>
<text x="158.5" y="145.4">PC4</text>
<text x="158.5" y="147.9">PC5</text>
<text x="254.5" y="147.5" transform="rotate(-90 254.5 147.5)">MS3</text>
<text x="257" y="147.5" transform="rotate(-90 257 147.5)">MS2</text>
<text x="259.6" y="147.5" transform="rotate(-90 259.6 147.5)">MS1</text>
<text x="264.7" y="147.1" transform="rotate(-90 264.7 147.1)">DIR</text>
<text x="267.2" y="148.3" transform="rotate(-90 267.2 148.3)">STEP</text>
<text x="158.5" y="150.5">PC6/~{RESET}</text>
<text x="173.6" y="155.6">GND</text>
<text x="269.7" y="150.4" transform="rotate(-90 269.7 150.4)">~{SLEEP}</text>
<text x="272.3" y="150.5" transform="rotate(-90 272.3 150.5)">~{RESET}</text>
<text x="274.8" y="151.6" transform="rotate(-90 274.8 151.6)">~{ENABLE}</text>
<text x="252" y="168" transform="rotate(-90 252 168)">GND</text>
<text x="267.2" y="168" transform="rotate(-90 267.2 168)">2B</text>
<text x="269.7" y="168" transform="rotate(-90 269.7 168)">2A</text>
<text x="272.3" y="168" transform="rotate(-90 272.3 168)">1B</text>
<text x="274.8" y="168" transform="rotate(-90 274.8 168)">1A</text>
<text x="279.9" y="168" transform="rotate(-90 279.9 168)">VMOT</text>
<text x="282.4" y="168" transform="rotate(-90 282.4 168)">VDD</text>
</g>
</svg>
